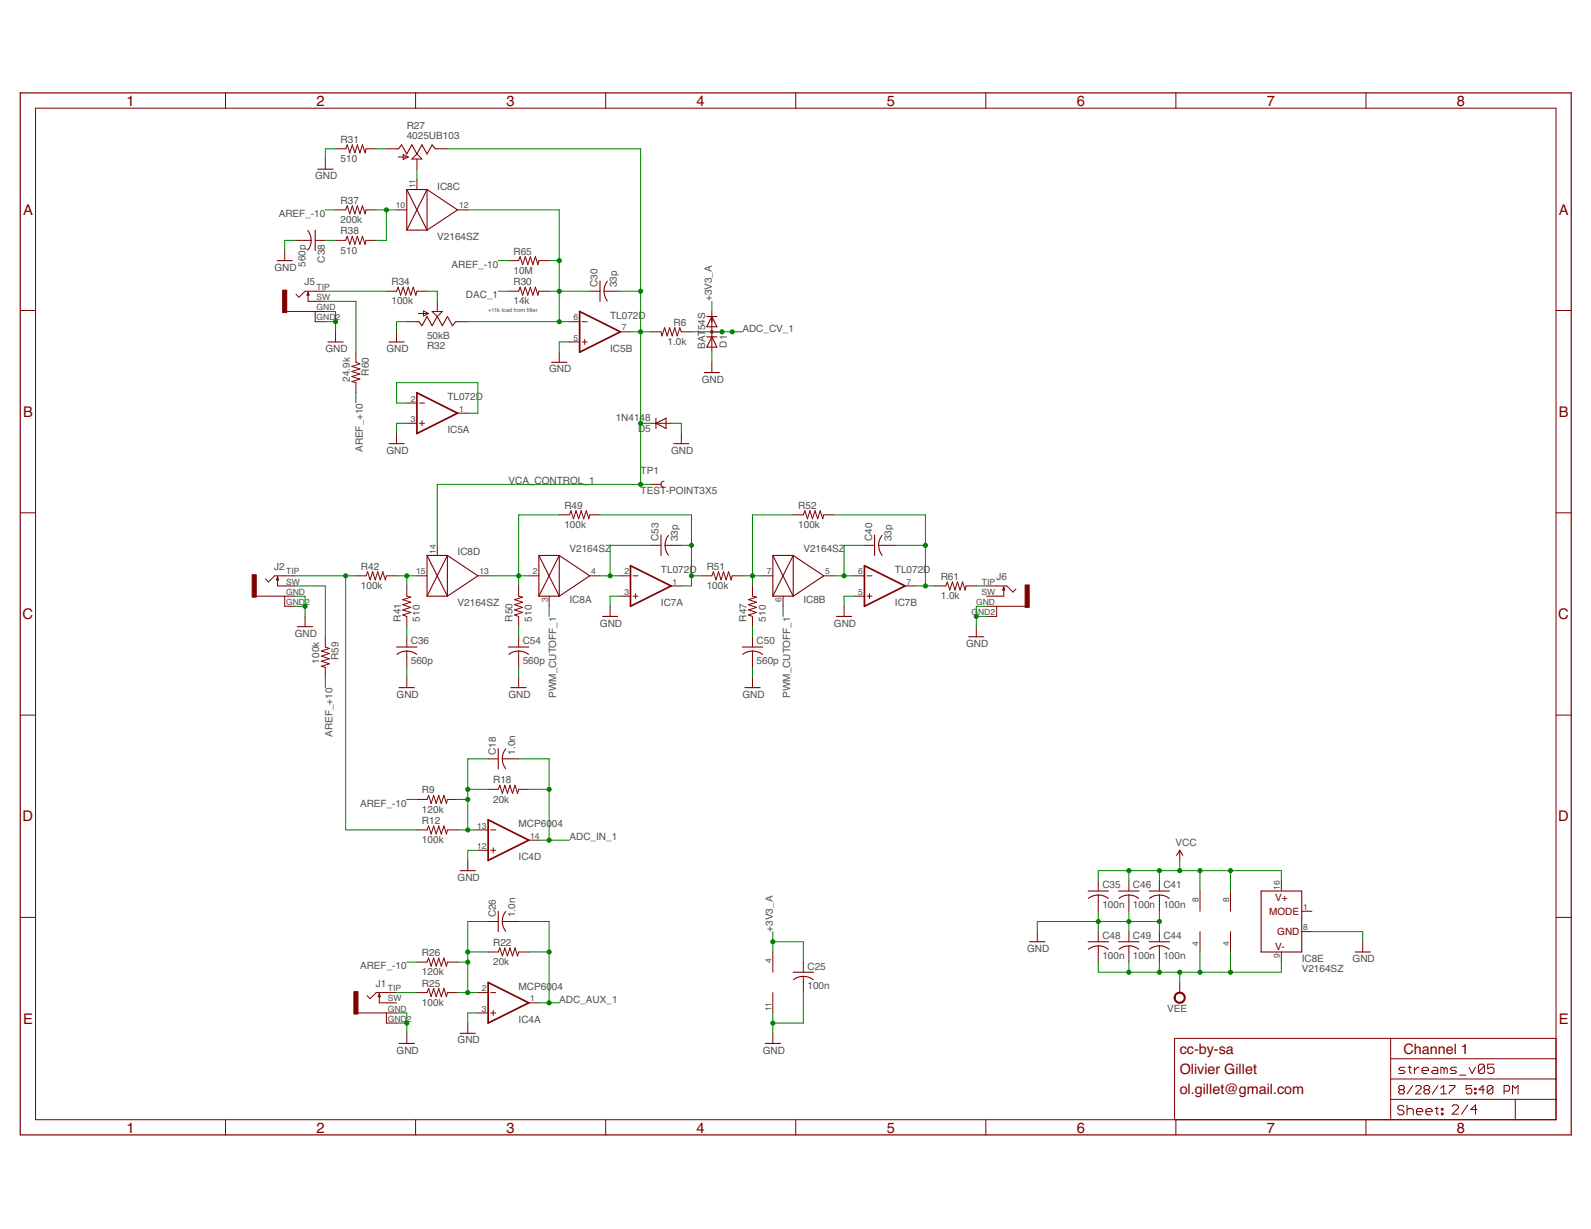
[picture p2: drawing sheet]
<svg xmlns="http://www.w3.org/2000/svg" width="279mm" height="216mm" viewBox="0 0 279 216" stroke-linecap="round" stroke-linejoin="round" font-family="sans-serif">
<g fill="none" stroke="#800000" stroke-width=".18">
<path d="M6.2 19h267.1v177.7h-267.1zM39.6 16.3v2.7M73 16.3v2.7M106.4 16.3v2.7M139.7 16.3v2.7M173.1 16.3v2.7M206.5 16.3v2.7M239.9 16.3v2.7M57.1 27.9v1.8M58.9 26.1h1.8l.3-.7 .4 1.5 .5-1.5 .4 1.5 .5-1.5 .4 1.5 .4-1.5 .5 1.5 .2-.8h1.8M58.9 36.9h1.8l.3-.7 .4 1.4 .5-1.4 .4 1.4 .5-1.4 .4 1.4 .4-1.4 .5 1.4 .2-.7h1.8M67.9 26.1h2.1"/>
<path d="M69.6 36.9h1.8M69.9 27.6h1.8M70.8 27.1l.9 .5-.9 .4zM73.2 27.1l.9 .8h-1.8zM73.2 27.9v1.8M73.2 31.5v1.8M76.4 26.1h2.2M80.3 36.9h1.8M3.6 54.5h2.6M50 44v1.8M50.4 54.7h6.7M51.8 42.2h2.8"/>
<path d="M54.1 51.3v1.6h3M55.4 54.7v1.8h1.7M55.4 42.2h1.7M57.1 51.2h-3.5l-1.1 1-.5-.5M58.9 42.2h1.8l.3-.7 .4 1.4 .5-1.4 .4 1.4 .5-1.4 .4 1.4 .4-1.4 .5 1.4 .2-.7h1.8M58.9 58.3v1.8M67.9 51.2h1.7l.3-.8 .5 1.5 .4-1.5 .4 1.5 .5-1.5 .4 1.5 .5-1.5 .4 1.5 .2-.7h1.8M69.6 58.3v1.8M71.4 56.5h2.2M73.5 55.1h1.8M74.4 54.6l.9 .5-.9 .4zM75.9 54.7h1.8l-.9 .9z"/>
<path d="M76.8 52.9v1.8M80 56.5h2.1M89.3 51.2h1.8l.2-.8 .5 1.5 .4-1.5 .5 1.5 .4-1.5 .5 1.5 .4-1.5 .5 1.5 .1-.7h1.8M89.3 45.8h1.8l.2-.7 .5 1.4 .4-1.4 .5 1.4 .4-1.4 .5 1.4 .4-1.4 .5 1.4 .1-.7h1.8M100 56.5h1.8M102.2 56.5h.9M102.7 59.6v.9M103.6 51.2h1.8M106.1 51.2h2.8M108.9 58.3h1.8M114.3 58.3h1.8l.1 .7 .5-1.4 .5 1.4 .4-1.4 .4 1.4 .5-1.4 .4 1.4 .5-1.4 .3 .7h1.7M125 58.3h1.8"/>
<path d="M125 54.7v7.2M273.3 54.5h2.6M62.5 61.9v1.7l.7 .3-1.4 .5 1.4 .4-1.4 .5 1.4 .4-1.4 .4 1.4 .5-1.4 .4 .7 .2v1.8M69.6 76.2v1.7M71.4 74.4h1.8M71.4 70.8h1.8M73.7 74.4h.8M73.7 70.8h.8M74.1 73.9v.9M80.3 72.6h1.8M98.2 61.9v1.7M100 60.1h1.8"/>
<path d="M102.2 60.1h.9M114.3 74.4h3.6M119.7 76.2v1.7M125 63.6v1.8M3.6 90.1h2.6M76.8 95.8v1.8M98.2 90.4h1.8l.3-.7 .4 1.4 .5-1.4 .4 1.4 .5-1.4 .4 1.4 .5-1.4 .4 1.4 .2-.7h1.8M114.3 95.8h1.8M114.3 85.1h1.8M116.6 84.5a.54 .54 0 0 0-.5 .6 .54 .54 0 0 0 .5 .5M116.8 95.8h2.9M139.3 90.4h1.8l.3-.7 .4 1.4 .4-1.4 .5 1.4 .4-1.4 .5 1.4 .4-1.4 .5 1.4 .2-.7h1.8"/>
<path d="M151.8 95.8h1.8M154.3 95.8h2.9M273.3 90.1h2.6M45 104.7h6.8M48.7 101.3v1.6h3.1M50 104.7v1.8h1.8M51.8 101.2h-3.6l-1.1 1-.5-.5M53.6 108.3v1.8M57.1 111.9v1.8l.7 .2-1.4 .5 1.4 .4-1.4 .5 1.4 .4-1.4 .5 1.4 .4-1.4 .5 .7 .1v1.8M62.5 101.2h1.8l.3-.8 .4 1.5 .4-1.5 .5 1.5 .4-1.5 .5 1.5 .4-1.5 .5 1.5 .2-.7h1.7M71.4 102.9v1.8l.7 .2-1.4 .4 1.4 .5-1.4 .4 1.4 .5-1.4 .4 1.4 .5-1.4 .4 .7 .3v1.8M71.4 111.9v1.8"/>
<path d="M71.4 114.4v2.8M71.4 119v1.8M73.2 101.2h1.8M83.9 101.2h1.8M91.1 102.9v1.8l.7 .2-1.4 .4 1.4 .5-1.4 .4 1.4 .5-1.4 .4 1.4 .5-1.4 .4 .7 .3v1.8M91.1 111.9v1.8M91.1 114.4v2.8M91.1 119v1.8M92.9 101.2h1.7M96.4 104.7v1.8M103.6 101.2h1.8M107.1 106.5v1.8"/>
<path d="M108.9 104.7h1.8M108.9 101.2h1.8M111.2 104.7h.9M111.2 101.2h.9M111.6 104.3v.9M117.9 102.9h1.8M123.2 101.2h1.8l.3-.8 .4 1.5 .5-1.5 .4 1.5 .5-1.5 .4 1.5 .5-1.5 .4 1.5 .2-.7h1.8M132.1 102.9v1.8l.8 .2-1.5 .4 1.5 .5-1.5 .4 1.5 .5-1.5 .4 1.5 .5-1.5 .4 .7 .3v1.8M132.1 111.9v1.8M132.1 114.4v2.8M132.1 119v1.8M133.9 101.2h1.8"/>
<path d="M137.5 104.7v1.8M144.7 101.2h1.8M148.2 106.5v1.8M150 104.7h1.8M150 101.2h1.8M152.3 104.7h.8M152.3 101.2h.8M152.7 104.3v.9M158.9 102.9h1.8M164.3 102.9h1.8l.2-.7 .5 1.5 .5-1.5 .4 1.5 .4-1.5 .5 1.5 .4-1.5 .5 1.5 .2-.8h1.7M171.4 110.1v1.8M173.2 102.9h3.6l1.1 1.1 .5-.5"/>
<path d="M173.2 106.5h6.8M175 106.5v1.8h-1.8M176.3 103.1v1.6h-3.1M3.6 125.6h2.6M85.7 138.7h1.8l.3-.8 .4 1.5 .5-1.5 .4 1.5 .5-1.5 .4 1.5 .4-1.5 .5 1.5 .2-.7h1.8M85.7 133.3h1.8M88.2 133.3h2.9M273.3 125.6h2.6M73.2 145.8h1.8l.3-.7 .4 1.4 .5-1.4 .4 1.4 .4-1.4 .5 1.4 .5-1.4 .4 1.4 .2-.7h1.7M73.2 140.4h1.8l.3-.7 .4 1.5 .5-1.5 .4 1.5 .4-1.5 .5 1.5 .5-1.5 .4 1.5 .2-.8h1.7M82.1 151.2v1.8M83.9 149.4h1.8"/>
<path d="M83.9 145.8h1.8M86.2 149.4h.9M86.2 145.8h.9M86.6 148.9v.9M92.9 147.6h1.7M192.9 154.7v1.8M192.9 157.2v2.9M198.2 154.7v1.8M198.2 157.2v2.9M203.6 154.7v1.8M203.6 157.2v2.9M207.2 149.4v1.8"/>
<path d="M210.7 156.5v3.6M216.1 156.5v3.6M225 154.7v1.8M3.6 161.2h2.6M62.8 177.9h6.8M66.6 174.6v1.6h3M67.9 177.9v1.8h1.7M69.6 174.4h-3.5l-1.1 1.1-.5-.6M73.2 174.4h1.8l.3-.7 .4 1.4 .5-1.4 .4 1.4 .4-1.4 .5 1.4 .5-1.4 .4 1.4 .2-.7h1.7M73.2 169h1.8l.3-.7 .4 1.4 .5-1.4 .4 1.4 .4-1.4 .5 1.4 .5-1.4 .4 1.4 .2-.7h1.7M82.1 179.7v1.8M83.9 174.4h1.8"/>
<path d="M83.9 177.9h1.8M85.7 167.2h1.8l.3-.7 .4 1.4 .5-1.4 .4 1.4 .5-1.4 .4 1.4 .4-1.4 .5 1.4 .2-.7h1.8M85.7 161.9h1.8M86.2 174.4h.9M86.2 177.9h.9M86.6 177.5v.9M88.2 161.9h2.9M92.9 176.2h1.7M135.7 167.2v3.6M135.7 174.4v3.5M141.1 169v1.8M141.1 171.5v2.9"/>
<path d="M182.2 163.7v1.7M192.9 163.7v1.7M192.9 166.2v2.8M198.2 163.7v1.7M198.2 166.2v2.8M203.6 163.7v1.7M203.6 166.2v2.8M207.2 172.6v1.8M210.7 163.7v3.5M216.1 163.7v3.5M225 167.2v1.8M228.6 163.7h1.8"/>
<path d="M228.6 160.1h1.8M239.3 165.4v1.8M273.3 161.2h2.6M39.6 196.7v2.7M71.4 181.5v1.8M73 196.7v2.7M106.4 196.7v2.7M135.7 181.5v1.8M139.7 196.7v2.7M173.1 196.7v2.7M206.5 196.7v2.7M239.9 196.7v2.7"/>
<path d="M244.2 193.1h29.1M244.2 182.4v14.3M244.2 189.5h29.1M244.2 186h29.1M245.9 191.4l-.3-.2v-.3l.3-.2h.5l.2 .2v.3l-.2 .2M245.9 191.4l-.3 .3v.2l.3 .3h.5l.2-.3v-.2l-.2-.3M245.9 191.4h.5M246.5 194.5l-.2-.3h-.6l-.2 .3v.2l.2 .3h.6l.2 .3v.3l-.2 .2h-.6l-.2-.2M246.7 187.5h-.8l-.3 .3 .3 .2h.6l.2 .3-.2 .3h-.9M247.1 195l.3-.3h.5l.3 .3v.8M247.1 194.2v1.6M247.3 187.5h.5"/>
<path d="M247.6 187.2v1.1l.2 .3M248.1 190.7l-1 1.5M248.4 187.5v1.1M248.6 190.9l.2-.2h.5l.3 .2v.3l-1 1h1M248.8 195.3h1.1v-.3l-.3-.3h-.6l-.2 .3v.6l.2 .2h.6M249.2 187.5h-.3l-.5 .5M249.7 188h1.1v-.2l-.2-.3h-.6l-.3 .3v.5l.3 .3h.6M250.3 191.4l-.2-.2v-.3l.2-.2h.5l.3 .2v.3l-.3 .2M250.3 191.4l-.2 .3v.2l.2 .3h.5l.3-.3v-.2l-.3-.3M250.3 191.4h.5M250.4 195.3h1.1v-.3l-.3-.3h-.5l-.3 .3v.6l.3 .2h.5M251.7 187.5h.5l.3 .3v.8h-.8l-.3-.3 .3-.3h.8"/>
<path d="M252 194.7h.6M252.3 194.5v1.1l.3 .2M252.5 190.7l-1 1.5M253 192.2h1M253 191.2l.5-.5v1.5M253.1 194.7h.3v.3h-.3zM253.1 195.6h.3v.2h-.3zM253.6 187.8l-.3-.3h-.3v1.1M253.6 187.8v.8M253.6 187.8l.3-.3 .2 .3v.8M254.5 190.7h1v.2l-1 1v.3M255 194.4l.3-.3h.5l.3 .3v.2l-1.1 1.1h1.1"/>
<path d="M255.8 187.5h-.8l-.3 .3 .3 .2h.5l.3 .3-.3 .3h-.8M256.3 188.9h1.1M257.8 194.1l-1.1 1.6M258 187.5l.5 1.1 .6-1.1M258.5 190.7h-1v.7l.5-.2h.2l.3 .2v.5l-.3 .3h-.5l-.2-.3M259 191.9h.2v.3h-.2zM259 191.2h.2v.2h-.2zM259.4 194.9h-1.1l.8-.8v1.6M260.7 191.4h-1l.7-.7v1.5M260.7 187.2v1.1l-.3 .3h-.5l-.3-.3M260.7 187.2l-.3-.3h-.5l-.3 .3v1.1M260.7 187.2l-1.1 1.1"/>
<path d="M262.2 190.9l-.3-.2h-.5l-.2 .2v1M262.2 190.9v1l-.3 .3h-.5l-.2-.3M262.2 190.9l-1 1M262.4 186.9h-1.1v.9l.5-.3h.3l.3 .3v.5l-.3 .3h-.6l-.2-.3M264.1 191.7h.8l.2-.3v-.5l-.2-.2h-.8v1.5M265.6 192.2v-1.5l.5 .5 .5-.5v1.5M266.1 193.1v3.6M273.3 182.4h-67v14.3"/>
</g>
<path d="M3.6 16.3h272.3v183.1h-272.3z" fill="none" stroke="#800000" stroke-width=".21"/>
<g fill="none" stroke="#800000" stroke-width=".19">
<path d="M55.8 29.7h2.7M70 26.1l.5-.7 .9 1.7 .9-1.7 .9 1.7 .9-1.7 .9 1.7 .9-1.7 .5 .7M71.4 33.3v7.1M71.4 33.3h3.6M71.4 33.3l3.6 7.1M75 33.3v7.1M75 33.3l-3.6 7.1M75 33.3l5.3 3.6-5.3 3.5M48.7 45.8h2.6M54.1 40.5a2.85 2.85 0 0 1 .5 1.7M54.1 51.3l.2 .6h-.4zM54.7 42.2a2.67 2.67 0 0 1-.7 1.8"/>
<path d="M55.4 40.4v3.6M71.4 40.4h3.6M73.6 56.5l.5 .7 .9-1.6 .9 1.6 .9-1.6 .9 1.6 .9-1.6 .9 1.6 .5-.7M105.4 49.4v3.5M106.7 49.4a2.84 2.84 0 0 0 0 3.5M124.1 55.6h1.8M124.1 59.2h1.8M125 55.6l.9 1.8h-1.8zM125 59.2l.9 1.8h-1.8zM57.6 60.1h2.7M68.3 77.9h2.7M68.3 60.1h2.7"/>
<path d="M96.9 63.6h2.7M115.2 74.4l1.8-.9v1.8zM115.2 73.5v1.8M118.3 77.9h2.7M123.7 65.4h2.6M75 97.6h3.6M75 97.6v7.1M75 97.6l3.6 7.1M78.6 97.6v7.1M78.6 97.6l-3.6 7.1M78.6 97.6l5.3 3.6-5.3 3.5M94.6 97.6v7.1"/>
<path d="M94.6 97.6h3.6M94.6 97.6l3.6 7.1M98.2 97.6v7.1M98.2 97.6l-3.6 7.1M98.2 97.6l5.4 3.6-5.4 3.5M116.1 94v3.6M117.4 94a2.79 2.79 0 0 0 0 3.5M135.7 97.6h3.6M135.7 97.6v7.1M135.7 97.6l3.6 7.1M139.3 97.6v7.1M139.3 97.6l-3.6 7.1"/>
<path d="M139.3 97.6l5.4 3.6-5.4 3.5M153.6 94v3.6M154.3 95.8a2.81 2.81 0 0 0 .6 1.7M154.9 94a3 3 0 0 0-.6 1.8M48.7 101.3l.2 .6h-.3zM52.2 110.1h2.7M69.6 113.7h3.6M69.7 115a2.84 2.84 0 0 1 3.5 0M75 104.7h3.6M89.3 113.7h3.6M89.3 115a2.84 2.84 0 0 1 3.5 0M94.6 104.7h3.6"/>
<path d="M105.8 108.3h2.7M130.4 113.7h3.5M130.4 115a2.84 2.84 0 0 1 3.5 0M135.7 104.7h3.6M146.9 108.3h2.7M170.1 111.9h2.7M176.3 103.1l.1 .6h-.3zM70.1 120.8h2.7M87.5 131.5v3.6M88.8 131.6a2.83 2.83 0 0 0 0 3.4M89.7 120.8h2.7M130.8 120.8h2.7"/>
<path d="M80.8 153h2.7M191.1 156.5h3.6M191.1 157.8a2.87 2.87 0 0 1 3.5 0M196.4 156.5h3.6M196.5 157.8a2.84 2.84 0 0 1 3.5 0M201.8 156.5h3.6M201.9 157.8a2.84 2.84 0 0 1 3.4 0M206.6 150.3l.6-.9 .5 .9M221.5 156.5h7.1v10.7h-7.1zM66.6 174.6l.2 .5h-.4zM87.5 160.1v3.6M88.8 160.1a2.83 2.83 0 0 0 0 3.5"/>
<path d="M139.3 170.8h3.6M139.3 172.1a2.87 2.87 0 0 1 3.5 0M180.8 165.4h2.7M191.1 165.4h3.6M191.1 166.8a2.87 2.87 0 0 1 3.5 0M196.4 165.4h3.6M196.5 166.8a2.84 2.84 0 0 1 3.5 0M201.8 165.4h3.6M201.9 166.8a2.84 2.84 0 0 1 3.4 0M238 167.2h2.7M70.1 183.3h2.7M80.8 181.5h2.7"/>
<path d="M134.4 183.3h2.7"/>
</g>
<g fill="#800000" stroke="#800000" stroke-width=".18">
<path d="M180 102.8h.7v3.9h-.7z"/>
<path d="M44.3 101h.7v3.9h-.7z"/>
<path d="M49.6 51h.8v3.9h-.8z"/>
<path d="M62.1 174.2h.8v3.9h-.8z"/>
</g>
<path d="M101.8 54.7l7.1 3.6-7.1 3.6zM73.2 69l7.1 3.6-7.1 3.6zM110.7 99.4l7.2 3.5-7.2 3.6zM151.8 99.4l7.1 3.5-7.1 3.6zM85.7 144l7.2 3.6-7.2 3.6zM85.7 172.6l7.2 3.6-7.2 3.5z" fill="none" stroke="#800000" stroke-width=".3"/>
<g fill="#800000" stroke="#800000" stroke-width=".18">
<path d="M206.4 174.7a.98 .98 0 0 1 1.5 0 .98 .98 0 0 1-.4 1.5 .98 .98 0 0 1-1.3-.9h.2a.8 .8 0 0 1 1.2-.7 .8 .8 0 0 1 .1 1.4 .8 .8 0 0 1-1.3-.5v-.2h-.2z" fill-rule="evenodd"/>
<circle cx="125" cy="58.3" r=".24"/>
</g>
<g fill="none" stroke="#008000" stroke-width=".18">
<path d="M57.1 36.9h1.8M58.9 26.1h-1.8v1.8M66.1 26.1h1.8M66.1 36.9h3.5M67.9 36.9v5.3h-1.8M73.2 29.7v1.8M78.6 26.1h33.9v59M82.1 36.9h16.1v19.6M51.8 42.2h-1.8v1.8M57.1 42.2h1.8M57.1 54.7h1.8v3.6M57.1 56.5h1.8"/>
<path d="M57.1 51.2h10.8M57.1 52.9h5.4v9M71.4 56.5h-1.8v1.8M75 51.2h1.8v1.7M82.1 56.5h17.9M87.5 51.2h1.8M87.5 45.8h1.8M96.4 51.2h7.2M96.4 45.8h1.8M108.9 51.2h3.6M110.7 58.3h3.6M121.4 58.3h9"/>
<path d="M125 52.9v1.8M62.5 69v1.8M71.4 70.8h-1.8v-3.6h14.3v5.4h-1.8M71.4 74.4h-1.8v1.8M100 60.1h-1.8v1.8M112.5 74.4h1.8M117.9 74.4h1.8v1.8M125 61.9v1.7M98.2 90.4h-7.1v12.5M105.4 90.4h16v12.5h-1.7M114.3 95.8h-7.2v5.4M114.3 85.1h-37.5v10.7"/>
<path d="M119.7 95.8h1.7M139.3 90.4h-7.2v12.5M146.5 90.4h16v12.5M151.8 95.8h-3.6v5.4M157.2 95.8h5.3M51.8 104.7h1.8v3.6M51.8 106.5h1.8M51.8 102.9h5.3v9M51.8 101.2h10.7M57.1 119v1.8M60.7 101.2v44.6h12.5M69.6 101.2h3.6"/>
<path d="M71.4 101.2v1.7M71.4 110.1v1.8M71.4 117.2v1.8M85.7 101.2h7.2M91.1 110.1v1.8M91.1 117.2v1.8M96.4 106.5v1.8M105.4 101.2h3.5M108.9 104.7h-1.8v1.8M121.4 101.2h1.8M130.4 101.2h3.5M132.1 110.1v1.8"/>
<path d="M132.1 117.2v1.8M137.5 106.5v1.8M146.5 101.2h3.5M150 104.7h-1.8v1.8M160.7 102.9h3.6M171.4 108.3h1.8M171.4 102.9h1.8M173.2 106.5h-1.8v3.6M82.1 138.7h3.6M85.7 133.3h-3.6v12.5M91.1 133.3h5.3v14.3M92.9 138.7h3.5"/>
<path d="M71.4 140.4h1.8M80.3 145.8h3.6M80.3 140.4h1.8M83.9 149.4h-1.8v1.8M94.6 147.6h5.4M192.9 154.7v-1.7h32.1v1.7M198.2 153v1.7M203.6 153v1.7M207.2 151.2v1.8M210.7 153v3.5M216.1 153v3.5M69.6 177.9h1.8v3.6"/>
<path d="M69.6 179.7h1.8M69.6 174.4h3.6M71.4 169h1.8M80.3 169h1.8M80.3 174.4h3.6M82.1 167.2h3.6M83.9 177.9h-1.8v1.8M85.7 161.9h-3.6v12.5M91.1 161.9h5.3v14.3M92.9 167.2h3.5M94.6 176.2h3.6M135.7 163.7v3.5"/>
<path d="M135.7 177.9v3.6M135.7 165.4h5.4v3.6M141.1 174.4v5.3h-5.4M192.9 160.1v3.6M192.9 169v1.8h32.1v-1.8M198.2 160.1v3.6M198.2 169v1.8M203.6 160.1v3.6M203.6 169v1.8M203.6 161.9h-21.4v1.8M207.2 170.8v1.8M210.7 167.2v3.6"/>
<path d="M216.1 167.2v3.6M230.4 163.7h8.9v1.7"/>
</g>
<g fill="#008000" stroke="#008000" stroke-width=".18">
<circle cx="53.6" cy="106.5" r=".36"/>
<circle cx="171.4" cy="108.3" r=".36"/>
<circle cx="58.9" cy="56.5" r=".36"/>
<circle cx="71.4" cy="179.7" r=".36"/>
<circle cx="135.7" cy="179.7" r=".36"/>
<circle cx="192.9" cy="161.9" r=".36"/>
<circle cx="198.2" cy="161.9" r=".36"/>
<circle cx="203.6" cy="161.9" r=".36"/>
<circle cx="71.4" cy="101.2" r=".36"/>
<circle cx="60.7" cy="101.2" r=".36"/>
<circle cx="112.5" cy="58.3" r=".36"/>
<circle cx="112.5" cy="51.2" r=".36"/>
<circle cx="112.5" cy="74.4" r=".36"/>
<circle cx="112.5" cy="85.1" r=".36"/>
<circle cx="67.9" cy="36.9" r=".36"/>
<circle cx="82.1" cy="167.2" r=".36"/>
<circle cx="82.1" cy="169" r=".36"/>
<circle cx="82.1" cy="174.4" r=".36"/>
<circle cx="96.4" cy="167.2" r=".36"/>
<circle cx="96.4" cy="176.2" r=".36"/>
<circle cx="135.7" cy="165.4" r=".36"/>
<circle cx="128.6" cy="58.3" r=".36"/>
<circle cx="126.8" cy="58.3" r=".36"/>
<circle cx="82.1" cy="138.7" r=".36"/>
<circle cx="82.1" cy="140.4" r=".36"/>
<circle cx="82.1" cy="145.8" r=".36"/>
<circle cx="96.4" cy="138.7" r=".36"/>
<circle cx="96.4" cy="147.6" r=".36"/>
<circle cx="148.2" cy="101.2" r=".36"/>
<circle cx="162.5" cy="95.8" r=".36"/>
<circle cx="162.5" cy="102.9" r=".36"/>
<circle cx="91.1" cy="101.2" r=".36"/>
<circle cx="107.1" cy="101.2" r=".36"/>
<circle cx="121.4" cy="95.8" r=".36"/>
<circle cx="121.4" cy="101.2" r=".36"/>
<circle cx="132.1" cy="101.2" r=".36"/>
<circle cx="216.1" cy="153" r=".36"/>
<circle cx="210.7" cy="153" r=".36"/>
<circle cx="203.6" cy="153" r=".36"/>
<circle cx="198.2" cy="153" r=".36"/>
<circle cx="207.2" cy="153" r=".36"/>
<circle cx="216.1" cy="170.8" r=".36"/>
<circle cx="210.7" cy="170.8" r=".36"/>
<circle cx="198.2" cy="170.8" r=".36"/>
<circle cx="203.6" cy="170.8" r=".36"/>
<circle cx="207.2" cy="170.8" r=".36"/>
<circle cx="98.2" cy="51.2" r=".36"/>
<circle cx="98.2" cy="56.5" r=".36"/>
<circle cx="98.2" cy="45.8" r=".36"/>
</g>
<g font-size="2.6" fill="#800000">
<text x="22.2" y="18.6">1</text>
<text x="55.6" y="18.6">2</text>
<text x="89" y="18.6">3</text>
<text x="122.3" y="18.6">4</text>
<text x="155.7" y="18.6">5</text>
<text x="189.1" y="18.6">6</text>
<text x="222.5" y="18.6">7</text>
<text x="255.8" y="18.6">8</text>
<text x="4" y="37.7">A</text>
<text x="273.7" y="37.7">A</text>
<text x="4" y="73.2">B</text>
<text x="273.7" y="73.2">B</text>
<text x="4" y="108.8">C</text>
<text x="273.7" y="108.8">C</text>
<text x="4" y="144.3">D</text>
<text x="273.7" y="144.3">D</text>
<text x="4" y="179.8">E</text>
<text x="273.7" y="179.8">E</text>
<text x="22.2" y="198.9">1</text>
<text x="55.6" y="198.9">2</text>
<text x="89" y="198.9">3</text>
<text x="122.3" y="198.9">4</text>
<text x="155.7" y="198.9">5</text>
<text x="189.1" y="198.9">6</text>
<text x="222.5" y="198.9">7</text>
<text x="255.8" y="198.9">8</text>
</g>
<g font-size="2.5" fill="#800000">
<text x="207.2" y="185.1">cc-by-sa</text>
<text x="246.5" y="185.1">Channel 1</text>
<text x="207.2" y="188.7">Olivier Gillet</text>
<text x="207.2" y="192.2">ol.gillet@gmail.com</text>
</g>
<g font-size="1.8" fill="#505050">
<text x="71.4" y="22.6">R27</text>
<text x="59.8" y="28.5">510</text>
<text x="59.8" y="25.1">R31</text>
<text x="71.4" y="24.4">4025UB103</text>
<text x="55.4" y="31.5">GND</text>
<text x="59.8" y="35.8">R37</text>
<text x="76.8" y="33.3">IC8C</text>
<text x="48.9" y="38.1">AREF_-10</text>
<text x="59.8" y="39.2">200k</text>
<text x="59.8" y="41.2">R38</text>
<text x="48.2" y="47.6">GND</text>
<text x="53.7" y="46.9" transform="rotate(-90 53.7 46.9)">560p</text>
<text x="57" y="46.2" transform="rotate(-90 57 46.2)">C38</text>
<text x="59.8" y="44.5">510</text>
<text x="76.8" y="42.2">V2164SZ</text>
<text x="79.3" y="47">AREF_-10</text>
<text x="90.2" y="44.7">R65</text>
<text x="53.5" y="50.1">J5</text>
<text x="68.7" y="53.5">100k</text>
<text x="68.7" y="50.1">R34</text>
<text x="81.8" y="52.4">DAC_1</text>
<text x="90.2" y="53.5">14k</text>
<text x="90.2" y="48.1">10M</text>
<text x="90.2" y="50.1">R30</text>
<text x="104.9" y="50.4" transform="rotate(-90 104.9 50.4)">C30</text>
<text x="108.3" y="50.4" transform="rotate(-90 108.3 50.4)">33p</text>
<text x="125" y="52.9" transform="rotate(-90 125 52.9)">+3V3_A</text>
<text x="75" y="59.5">50kB</text>
<text x="107.1" y="56">TL072D</text>
<text x="118.3" y="57.2">R6</text>
<text x="123.8" y="58" transform="rotate(-90 123.8 58)">54S</text>
<text x="130.4" y="58.3">ADC_CV_1</text>
<text x="57.1" y="61.9">GND</text>
<text x="64.8" y="66" transform="rotate(-90 64.8 66)">R60</text>
<text x="67.9" y="61.9">GND</text>
<text x="75" y="61.3">R32</text>
<text x="96.4" y="65.4">GND</text>
<text x="107.1" y="61.8">IC5B</text>
<text x="117.2" y="60.6">1.0k</text>
<text x="123.8" y="61.3" transform="rotate(-90 123.8 61.3)">BAT</text>
<text x="127.7" y="61.1" transform="rotate(-90 127.7 61.1)">D1</text>
<text x="61.4" y="67.1" transform="rotate(-90 61.4 67.1)">24.9k</text>
<text x="78.6" y="70.3">TL072D</text>
<text x="123.2" y="67.2">GND</text>
<text x="78.6" y="76.1">IC5A</text>
<text x="108.1" y="74">1N4148</text>
<text x="112" y="76">D5</text>
<text x="63.7" y="79.4" transform="rotate(-90 63.7 79.4)">AREF_+10</text>
<text x="67.9" y="79.7">GND</text>
<text x="112.5" y="83.3">TP1</text>
<text x="117.9" y="79.7">GND</text>
<text x="89.3" y="85.1">VCA_CONTROL_1</text>
<text x="99.1" y="89.4">R49</text>
<text x="112.5" y="86.9">TEST-POINT3X5</text>
<text x="140.2" y="89.4">R52</text>
<text x="99.1" y="92.8">100k</text>
<text x="115.6" y="95.1" transform="rotate(-90 115.6 95.1)">C53</text>
<text x="119" y="95.1" transform="rotate(-90 119 95.1)">33p</text>
<text x="140.2" y="92.8">100k</text>
<text x="153.1" y="95.1" transform="rotate(-90 153.1 95.1)">C40</text>
<text x="156.5" y="95.1" transform="rotate(-90 156.5 95.1)">33p</text>
<text x="48.1" y="100.1">J2</text>
<text x="63.4" y="100.1">R42</text>
<text x="80.4" y="97.6">IC8D</text>
<text x="100" y="97">V2164SZ</text>
<text x="116.1" y="100.6">TL072D</text>
<text x="124.1" y="100.1">R51</text>
<text x="141.1" y="97">V2164SZ</text>
<text x="157.2" y="100.6">TL072D</text>
<text x="165.2" y="101.9">R61</text>
<text x="175" y="101.9">J6</text>
<text x="63.4" y="103.5">100k</text>
<text x="80.4" y="106.5">V2164SZ</text>
<text x="100" y="106">IC8A</text>
<text x="116.1" y="106.4">IC7A</text>
<text x="124.1" y="103.5">100k</text>
<text x="141.1" y="106">IC8B</text>
<text x="157.2" y="106.4">IC7B</text>
<text x="165.2" y="105.3">1.0k</text>
<text x="51.8" y="111.9">GND</text>
<text x="70.4" y="109.2" transform="rotate(-90 70.4 109.2)">R41</text>
<text x="72.1" y="113.2">C36</text>
<text x="73.7" y="109.2" transform="rotate(-90 73.7 109.2)">510</text>
<text x="90" y="109.2" transform="rotate(-90 90 109.2)">R50</text>
<text x="91.8" y="113.2">C54</text>
<text x="93.4" y="109.2" transform="rotate(-90 93.4 109.2)">510</text>
<text x="105.4" y="110.1">GND</text>
<text x="131.1" y="109.2" transform="rotate(-90 131.1 109.2)">R47</text>
<text x="132.9" y="113.2">C50</text>
<text x="134.5" y="109.2" transform="rotate(-90 134.5 109.2)">510</text>
<text x="146.4" y="110.1">GND</text>
<text x="169.7" y="113.7">GND</text>
<text x="56.1" y="116.6" transform="rotate(-90 56.1 116.6)">100k</text>
<text x="59.4" y="116" transform="rotate(-90 59.4 116)">R59</text>
<text x="72.1" y="116.6">560p</text>
<text x="91.8" y="116.6">560p</text>
<text x="132.9" y="116.6">560p</text>
<text x="69.6" y="122.6">GND</text>
<text x="89.3" y="122.6">GND</text>
<text x="97.7" y="122.6" transform="rotate(-90 97.7 122.6)">PWM_CUTOFF_1</text>
<text x="130.4" y="122.6">GND</text>
<text x="138.8" y="122.6" transform="rotate(-90 138.8 122.6)">PWM_CUTOFF_1</text>
<text x="58.4" y="129.4" transform="rotate(-90 58.4 129.4)">AREF_+10</text>
<text x="86.6" y="137.6">R18</text>
<text x="87.1" y="132.6" transform="rotate(-90 87.1 132.6)">C18</text>
<text x="90.4" y="132.6" transform="rotate(-90 90.4 132.6)">1.0n</text>
<text x="63.2" y="141.7">AREF_-10</text>
<text x="74.1" y="142.8">120k</text>
<text x="74.1" y="139.4">R9</text>
<text x="86.6" y="141">20k</text>
<text x="74.1" y="148.1">100k</text>
<text x="74.1" y="144.7">R12</text>
<text x="91.1" y="145.3">MCP60</text>
<text x="96.9" y="145.3">04</text>
<text x="100" y="147.6">ADC_IN_1</text>
<text x="206.5" y="148.7">VCC</text>
<text x="80.4" y="154.7">GND</text>
<text x="91.1" y="151.1">IC4D</text>
<text x="87.1" y="161.2" transform="rotate(-90 87.1 161.2)">C26</text>
<text x="90.4" y="161.2" transform="rotate(-90 90.4 161.2)">1.0n</text>
<text x="193.6" y="159.5">100n</text>
<text x="193.6" y="156.1">C35</text>
<text x="199" y="159.5">100n</text>
<text x="199" y="156.1">C46</text>
<text x="204.3" y="159.5">100n</text>
<text x="204.3" y="156.1">C41</text>
<text x="74.1" y="168">R26</text>
<text x="86.6" y="166.2">R22</text>
<text x="135.7" y="163.7" transform="rotate(-90 135.7 163.7)">+3V3_A</text>
<text x="180.4" y="167.2">GND</text>
<text x="193.6" y="165">C48</text>
<text x="199" y="165">C49</text>
<text x="204.3" y="165">C44</text>
<text x="63.2" y="170.3">AREF_-10</text>
<text x="66" y="173.3">J1</text>
<text x="74.1" y="171.3">120k</text>
<text x="74.1" y="173.3">R25</text>
<text x="86.6" y="169.6">20k</text>
<text x="91.1" y="173.8">MCP60</text>
<text x="96.9" y="173.8">04</text>
<text x="141.8" y="173.8">100n</text>
<text x="141.8" y="170.4">C25</text>
<text x="193.6" y="168.4">100n</text>
<text x="199" y="168.4">100n</text>
<text x="204.3" y="168.4">100n</text>
<text x="228.6" y="170.8">V2164SZ</text>
<text x="228.6" y="169">IC8E</text>
<text x="237.5" y="169">GND</text>
<text x="74.1" y="176.7">100k</text>
<text x="91.1" y="179.6">IC4A</text>
<text x="98.2" y="176.2">ADC_AUX_1</text>
<text x="205" y="177.9">VEE</text>
<text x="69.6" y="185.1">GND</text>
<text x="80.4" y="183.3">GND</text>
<text x="133.9" y="185.1">GND</text>
</g>
<g font-size="1.8" fill="#800000">
<text x="222.9" y="160.8">MODE</text>
<text x="224" y="158.3">V+</text>
<text x="224" y="166.9">V-</text>
<text x="224.3" y="164.2">GND</text>
</g>
<g font-size="1.5" fill="#505050">
<text x="73" y="33" transform="rotate(-90 73 33)">11</text>
<text x="69.5" y="36.6">10</text>
<text x="80.6" y="36.6">12</text>
<text x="55.6" y="50.9">TIP</text>
<text x="55.6" y="52.7">SW</text>
<text x="55.6" y="54.5">GND</text>
<text x="55.6" y="56.3">GND2</text>
<text x="100.7" y="56.3">6</text>
<text x="100.7" y="59.8">5</text>
<text x="109.2" y="58">7</text>
<text x="72.1" y="70.5">2</text>
<text x="72.1" y="74.1">3</text>
<text x="80.6" y="72.3">1</text>
<text x="50.2" y="100.9">TIP</text>
<text x="73.1" y="100.9">15</text>
<text x="76.5" y="97.3" transform="rotate(-90 76.5 97.3)">14</text>
<text x="84.2" y="100.9">13</text>
<text x="93.6" y="100.9">2</text>
<text x="103.8" y="100.9">4</text>
<text x="109.6" y="100.9">2</text>
<text x="134.7" y="100.9">7</text>
<text x="144.9" y="100.9">5</text>
<text x="150.7" y="100.9">6</text>
<text x="50.2" y="104.5">GND</text>
<text x="50.2" y="102.7">SW</text>
<text x="50.2" y="106.3">GND2</text>
<text x="96.2" y="105.8" transform="rotate(-90 96.2 105.8)">3</text>
<text x="109.6" y="104.5">3</text>
<text x="118.1" y="102.7">1</text>
<text x="137.3" y="105.8" transform="rotate(-90 137.3 105.8)">6</text>
<text x="150.7" y="104.5">5</text>
<text x="159.2" y="102.7">7</text>
<text x="171.4" y="106.3">GND</text>
<text x="172.4" y="104.5">SW</text>
<text x="172.4" y="102.7">TIP</text>
<text x="170.6" y="108">GND2</text>
<text x="83.8" y="145.6">13</text>
<text x="83.8" y="149.1">12</text>
<text x="93.1" y="147.3">14</text>
<text x="210.5" y="158.4" transform="rotate(-90 210.5 158.4)">8</text>
<text x="215.8" y="158.4" transform="rotate(-90 215.8 158.4)">8</text>
<text x="224.8" y="156.3" transform="rotate(-90 224.8 156.3)">16</text>
<text x="228.9" y="159.8">1</text>
<text x="210.5" y="166.1" transform="rotate(-90 210.5 166.1)">4</text>
<text x="215.8" y="166.1" transform="rotate(-90 215.8 166.1)">4</text>
<text x="228.9" y="163.4">8</text>
<text x="135.5" y="169.2" transform="rotate(-90 135.5 169.2)">4</text>
<text x="224.8" y="168.3" transform="rotate(-90 224.8 168.3)">9</text>
<text x="68.1" y="177.7">GND</text>
<text x="68.1" y="174.1">TIP</text>
<text x="68.1" y="175.9">SW</text>
<text x="68.1" y="179.5">GND2</text>
<text x="84.6" y="174.1">2</text>
<text x="84.6" y="177.7">3</text>
<text x="93.1" y="175.9">1</text>
<text x="135.5" y="177.6" transform="rotate(-90 135.5 177.6)">11</text>
</g>
<g font-size="1" fill="#505050">
<text x="85.7" y="54.7">+11k load from flter</text>
<text x="92.5" y="54.7">i</text>
</g>
</svg>
